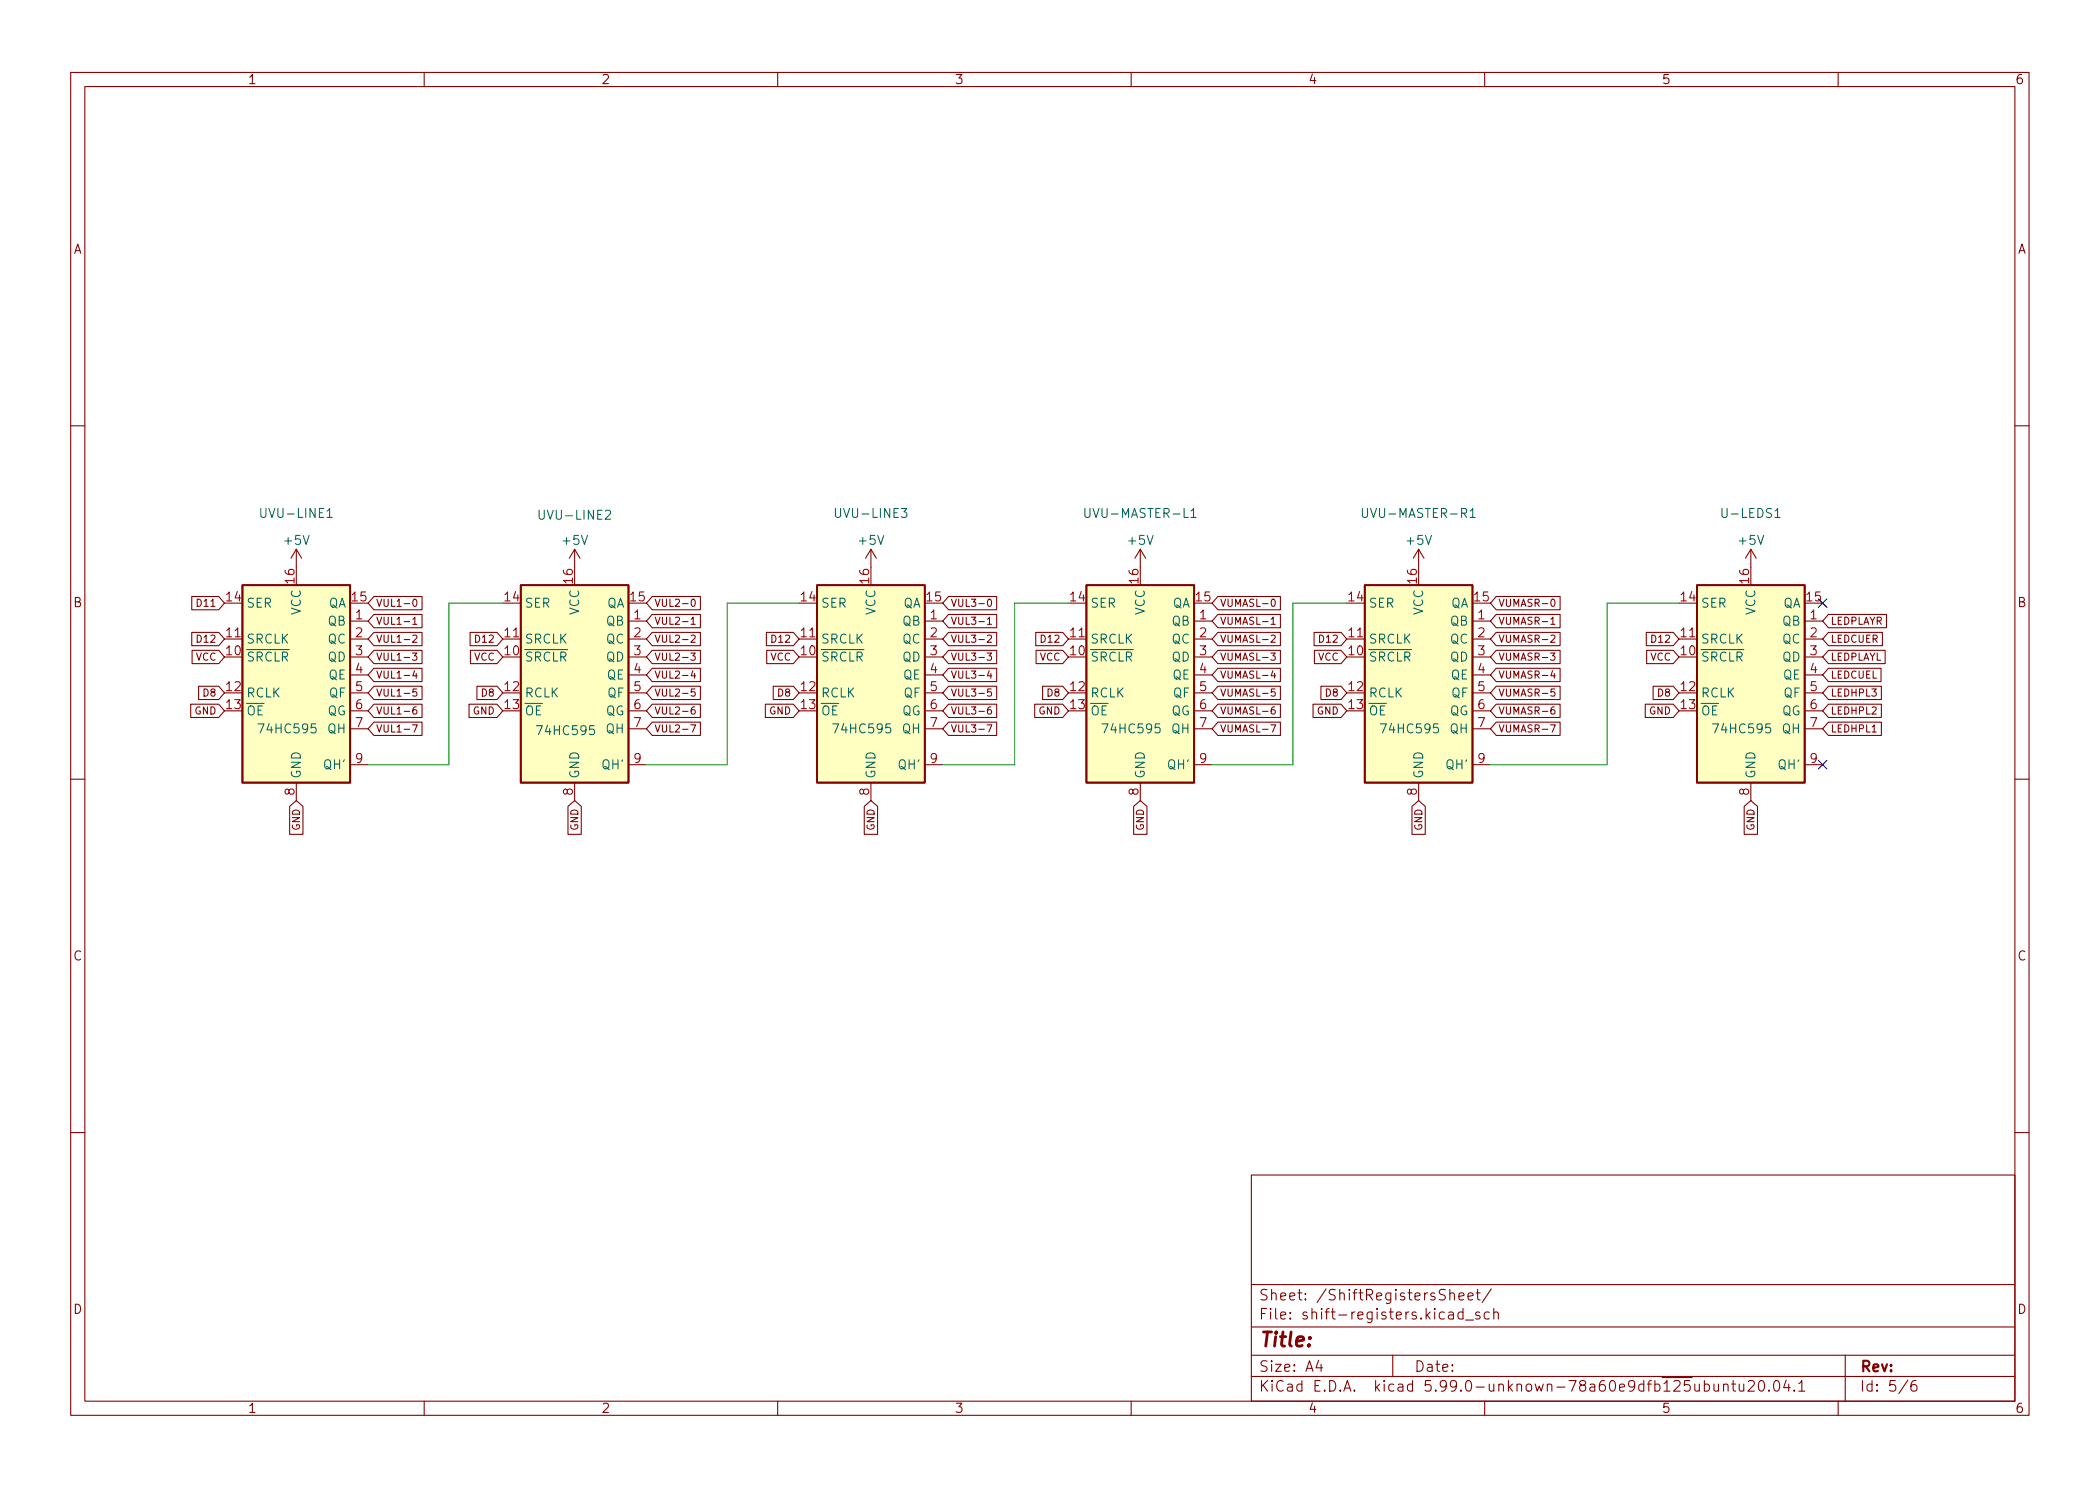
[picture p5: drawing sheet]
<svg xmlns="http://www.w3.org/2000/svg" width="297mm" height="210mm" viewBox="0 0 297 210" stroke-linecap="round" stroke-linejoin="round" font-family="sans-serif">
<g fill="none" stroke="#840000" stroke-width=".15">
<path d="M10 10.2h277v190.1h-277zM12 12.2h273v186.1h-273zM60 10.2v2M110 10.2v2M160 10.2v2M210 10.2v2M260 10.2v2M10 60.2h2M41.9 77.7v2.6M41.9 77.7l-.8 1.3M41.9 77.7l.8 1.3M81.3 77.7v2.6"/>
<path d="M81.3 77.7l-.8 1.3M81.3 77.7l.7 1.3M123.2 77.7v2.6M123.2 77.7l-.8 1.3M123.2 77.7l.8 1.3M161.3 77.7v2.6M161.3 77.7l-.8 1.3M161.3 77.7l.8 1.3M200.7 77.7v2.6M200.7 77.7l-.8 1.3M200.7 77.7l.7 1.3M247.6 77.7v2.6"/>
<path d="M247.6 77.7l-.7 1.3M247.6 77.7l.8 1.3M285 60.2h2M27 99.6h3.9l.8 1-.8 .9h-3.9zM27.1 89.5h3.8l.8 .9-.8 1h-3.8zM27.1 84.4h3.8l.8 .9-.8 1h-3.8zM27.2 92h3.7l.8 1-.8 .9h-3.7zM28.1 97.1h2.8l.8 .9-.8 1h-2.8zM31.7 90.4h2.6M49.5 87.9h2.6M49.5 90.4h2.6M49.5 93h2.6"/>
<path d="M49.5 95.5h2.6M49.5 98h2.6M52.9 92h6.8v1.9h-6.8l-.8-.9zM52.9 94.6h6.8v1.8h-6.8l-.8-.9zM52.9 89.5h6.8v1.9h-6.8l-.8-1zM52.9 86.9h6.8v1.9h-6.8l-.8-.9zM52.9 84.4h6.8v1.9h-6.8l-.8-1zM52.9 99.6h6.8v1.9h-6.8l-.8-.9zM52.9 97.1h6.8v1.9h-6.8l-.8-1zM58.3 92.4h.7l-.4 .4 .3 .1v.4l-.1 .1-.5-.1M58.4 90l.4-.1 .2 .3-.7 .7h.7M58.4 87.6l.3-.3v1"/>
<path d="M58.4 88.3h.6M58.5 84.9l.1-.1a.54 .54 0 0 1 .4 .5 .54 .54 0 0 1-.4 .5l-.1-.1-.1-.3zM58.6 94.9l-.2 .7h.6M58.9 95.3v.7M58.9 97.5h-.5v.5l.1-.1h.4l.1 .2-.1 .3-.1 .1-.4-.1M66.3 99.6h4l.8 1-.8 .9h-4zM66.5 89.5h3.8l.8 .9-.8 1h-3.8zM66.5 92h3.8l.8 1-.8 .9h-3.8zM67.5 97.1h2.8l.8 .9-.8 1h-2.8zM71.1 90.4h2.6M88.9 87.9h2.5M88.9 90.4h2.5"/>
<path d="M88.9 93h2.5M88.9 95.5h2.5M88.9 98h2.5M92.3 92h6.8v1.9h-6.8l-.9-.9zM92.3 94.6h6.8v1.8h-6.8l-.9-.9zM92.3 99.6h6.8v1.9h-6.8l-.9-.9zM92.3 97.1h6.8v1.9h-6.8l-.9-1zM92.3 89.5h6.8v1.9h-6.8l-.9-1zM92.3 86.9h6.8v1.9h-6.8l-.9-.9zM92.3 84.4h6.8v1.9h-6.8l-.9-1zM97.7 92.4h.6l-.3 .4 .3 .1v.4l-.2 .1-.4-.1M97.8 90l.3-.1 .2 .3-.6 .7h.6"/>
<path d="M97.8 87.6l.3-.3v1M97.8 88.3h.5M97.9 84.9l.1-.1a.54 .54 0 0 1 .4 .5 .54 .54 0 0 1-.4 .5l-.1-.1-.1-.3zM98 94.9l-.2 .7h.6M98.2 95.3v.7M98.3 97.5h-.5v.5l.1-.1h.3l.1 .2v.3l-.2 .1-.3-.1M108.3 99.6h3.9l.8 1-.8 .9h-3.9zM108.4 89.5h3.8l.8 .9-.8 1h-3.8zM108.5 92h3.7l.8 1-.8 .9h-3.7zM109.4 97.1h2.8l.8 .9-.8 1h-2.8zM113 90.4h2.6M130.8 87.9h2.5"/>
<path d="M130.8 90.4h2.5M130.8 93h2.5M130.8 95.5h2.5M130.8 98h2.5M134.2 99.6h6.8v1.9h-6.8l-.9-.9zM134.2 97.1h6.8v1.9h-6.8l-.9-1zM134.2 94.6h6.8v1.8h-6.8l-.9-.9zM134.2 92h6.8v1.9h-6.8l-.9-.9zM134.2 89.5h6.8v1.9h-6.8l-.9-1zM134.2 86.9h6.8v1.9h-6.8l-.9-.9zM134.2 84.4h6.8v1.9h-6.8l-.9-1zM139.6 92.4h.7l-.4 .4 .3 .1v.4l-.1 .1-.5-.1"/>
<path d="M139.7 90l.4-.1 .2 .3-.7 .7h.7M139.7 87.6l.3-.3v1M139.7 88.3h.6M139.8 84.9l.1-.1a.54 .54 0 0 1 .4 .5 .54 .54 0 0 1-.4 .5l-.1-.1-.1-.3zM139.9 94.9l-.2 .7h.6M140.2 95.3v.7M140.2 97.5h-.5v.5l.1-.1h.4l.1 .2-.1 .3-.1 .1-.4-.1M146.4 99.6h3.9l.8 1-.8 .9h-3.9zM146.5 89.5h3.8l.8 .9-.8 1h-3.8zM146.6 92h3.7l.8 1-.8 .9h-3.7zM147.5 97.1h2.8l.8 .9-.8 1h-2.8zM151.1 90.4h2.6"/>
<path d="M168.9 87.9h2.5M168.9 90.4h2.5M168.9 93h2.5M168.9 95.5h2.5M168.9 98h2.5M172.3 84.4h8.8v1.9h-8.8l-.9-1zM172.3 86.9h8.8v1.9h-8.8l-.9-.9zM172.3 89.5h8.8v1.9h-8.8l-.9-1zM172.3 92h8.8v1.9h-8.8l-.9-.9zM172.3 94.6h8.8v1.8h-8.8l-.9-.9zM172.3 97.1h8.8v1.9h-8.8l-.9-1zM172.3 99.6h8.8v1.9h-8.8l-.9-.9z"/>
<path d="M179.8 92.4h.6l-.4 .4 .3 .1v.4l-.1 .1-.4-.1M179.8 87.6l.3-.3v1M179.8 90l.4-.1 .2 .3-.6 .7h.6M179.8 88.3h.6M179.9 84.9l.1-.1a.54 .54 0 0 1 .4 .5 .54 .54 0 0 1-.4 .5l-.1-.1-.1-.3zM180 94.9l-.2 .7h.6M180.3 95.3v.7M180.3 97.5h-.4l-.1 .5 .1-.1h.4l.1 .2-.1 .3-.1 .1-.4-.1M185.7 99.6h4l.8 1-.8 .9h-4zM185.9 89.5h3.8l.8 .9-.8 1h-3.8zM185.9 92h3.8l.8 1-.8 .9h-3.8zM186.8 97.1h2.9l.8 .9-.8 1h-2.9z"/>
<path d="M190.5 90.4h2.5M208.3 87.9h2.5M208.3 90.4h2.5M208.3 93h2.5M208.3 95.5h2.5M208.3 98h2.5M211.6 84.4h9.1v1.9h-9.1l-.8-1zM211.6 94.6h9.1v1.8h-9.1l-.8-.9zM211.6 92h9.1v1.9h-9.1l-.8-.9zM211.6 89.5h9.1v1.9h-9.1l-.8-1zM211.6 86.9h9.1v1.9h-9.1l-.8-.9zM211.6 99.6h9.1v1.9h-9.1l-.8-.9z"/>
<path d="M211.6 97.1h9.1v1.9h-9.1l-.8-1zM219.3 92.4h.6l-.3 .4 .3 .1v.4l-.1 .1-.5-.1M219.4 90l.4-.1 .1 .3-.6 .7h.6M219.4 87.6l.3-.3v1M219.4 88.3h.5M219.5 84.9l.1-.1a.54 .54 0 0 1 .4 .5 .54 .54 0 0 1-.4 .5l-.1-.1-.1-.3zM219.6 94.9l-.2 .7h.6M219.8 95.3v.7M219.9 97.5h-.5v.5l.1-.1h.3l.1 .2v.3l-.1 .1-.4-.1M232.7 99.6h4l.8 1-.8 .9h-4zM232.9 89.5h3.8l.8 .9-.8 1h-3.8zM232.9 92h3.8l.8 1-.8 .9h-3.8z"/>
<path d="M233.8 97.1h2.9l.8 .9-.8 1h-2.9zM237.5 90.4h2.5M255.3 87.9h2.5M255.3 90.4h2.5M255.3 93h2.5M255.3 95.5h2.5M255.3 98h2.5M258.6 97.1h7.5v1.9h-7.5l-.8-1zM258.6 89.5h7.7v1.9h-7.7l-.8-1zM258.6 86.9h8.2v1.9h-8.2l-.8-.9zM258.6 99.6h7.5v1.9h-7.5l-.8-.9zM258.6 94.6h7.5v1.8h-7.5l-.8-.9z"/>
<path d="M258.6 92h8v1.9h-8l-.8-.9zM10 110.2h2M41 114.1l.9-.8 1 .8v4h-1.9zM41.9 110.7v2.6M49.5 100.6h2.6M49.5 103.1h2.6M49.5 108.2h2.6M52.9 102.2h6.8v1.9h-6.8l-.8-1zM58.3 102.6h.7l-.4 1M58.9 100l-.3 .1a.68 .68 0 0 0 0 .9l.3-.1 .1-.3-.2-.2h-.2l-.2 .2M80.3 114.1l1-.8 .9 .8v4h-1.9zM81.3 110.7v2.6"/>
<path d="M88.9 100.6h2.5M88.9 103.1h2.5M88.9 108.2h2.5M92.3 102.2h6.8v1.9h-6.8l-.9-1zM97.7 102.6h.7l-.4 1M98.2 100l-.2 .1a.68 .68 0 0 0 0 .9l.3-.1v-.3l-.2-.2h-.1l-.2 .2M122.2 114.1l1-.8 .9 .8v4h-1.9zM123.2 110.7v2.6M130.8 100.6h2.5M130.8 103.1h2.5M130.8 108.2h2.5M134.2 102.2h6.8v1.9h-6.8l-.9-1z"/>
<path d="M139.6 102.6h.7l-.4 1M140.2 100l-.3 .1a.68 .68 0 0 0 0 .9l.3-.1 .1-.3-.2-.2h-.2l-.2 .2M160.3 114.1l1-.8 .9 .8v4h-1.9zM161.3 110.7v2.6M168.9 100.6h2.5M168.9 103.1h2.5M168.9 108.2h2.5M172.3 102.2h8.8v1.9h-8.8l-.9-1zM179.8 102.6h.6l-.4 1M180.3 100l-.3 .1a.68 .68 0 0 0 0 .9l.3-.1 .1-.3-.2-.2h-.2l-.2 .2M199.7 114.1l1-.8 .9 .8v4h-1.9zM200.7 110.7v2.6"/>
<path d="M208.3 100.6h2.5M208.3 103.1h2.5M208.3 108.2h2.5M211.6 102.2h9.1v1.9h-9.1l-.8-1zM219.3 102.6h.7l-.4 1M219.8 100l-.2 .1a.68 .68 0 0 0 0 .9l.3-.1v-.3l-.1-.2h-.2l-.2 .2M246.7 114.1l.9-.8 1 .8v4h-1.9zM247.6 110.7v2.6M255.3 100.6h2.5M255.3 103.1h2.5M255.3 108.2h2.5M258.6 102.2h7.5v1.9h-7.5l-.8-1z"/>
<path d="M264.8 103.6h.6M285 110.2h2M10 160.2h2M177 166.3h108v32h-108zM285 160.2h2M60 198.3v2M110 198.3v2M160 198.3v2M177 194.8h108M177 191.8h108M177 187.8h108M177 181.8h108"/>
<path d="M186.5 192.5l-.4 1h1M186.9 193v1M197 191.8v3M204.9 185.7l.2-.1 .4 .1 .1 .9M205.1 183.1a.37 .37 0 0 1 .6 0v.8M205.1 182.4v1.5M205.6 186l-.5 .1a.29 .29 0 0 0-.2 .2 .29 .29 0 0 0 .2 .3h.5M206.4 183.4l.7-.1-.1-.3-.4-.1-.2 .2v.8h.2h.4M206.9 185.7l-.4-.1-.3 .3v.4l.2 .3h.1h.4M206.9 185.1v1.5M207.3 186.8h1.1M207.6 183.4l.8-.1-.1-.3-.4-.1-.3 .2 .1 .8h.2h.4"/>
<path d="M208.8 182.9h.6M209 182.4v1.3l.1 .2h.3M209.3 185.7l-.4-.1-.2 .2 .1 .3 .5 .1 .1 .1-.1 .3h-.2h-.4M210 198.3v2M210.6 185.7l-.4-.1-.3 .3v.4l.2 .3h.1h.4M210.9 182.4l-1.3 1.9M211.3 185.8a.37 .37 0 0 1 .6 0v.8M211.3 185.1v1.5M243.8 196a.37 .37 0 0 1 .6 0v.8M243.8 195.8v1M244.9 195.8h.6M245.1 195.3v1.3l.1 .2h.3"/>
<path d="M246 195.8l.1 1a.41 .41 0 0 0 .5-.1M246.6 195.8v1M247.3 195.5l.2-.2 .5 .1a.41 .41 0 0 1 .1 .6l-.9 .8h.9M248.9 195.4a.36 .36 0 0 1 .6 .2 .77 .77 0 0 1-.4 1.2 1 1 0 0 1-.2-1.4zM250.2 196.7l.1 .1h-.1h-.1l.1-.1v.1M251.1 195.4a.36 .36 0 0 1 .5 .2 .77 .77 0 0 1-.4 1.2 1 1 0 0 1-.1-1.4zM252.6 195.3l-.3 1h.9M253 195.8v1M253.8 196.7l.1 .1h-.1h-.1l.1-.1v.1M254.4 195.8l.5-.5v1.5M254.4 196.8h.9M260 198.3v2"/>
<path d="M261 191.8v6.5M269.9 195.3l-1.3 1.9M271 195.3a.6 .6 0 0 0-.7 .7v.5l.1 .3h.5l.2-.1 .1-.5-.2-.2-.4-.1-.3 .3"/>
</g>
<g fill="#ffffc2" stroke="#ffffc2" stroke-width=".14">
<path d="M73.7 82.8h15.2v27.9h-15.2z"/>
<path d="M115.6 82.8h15.2v27.9h-15.2z"/>
<path d="M240 82.8h15.3v27.9h-15.3z"/>
<path d="M193 82.8h15.3v27.9h-15.3z"/>
<path d="M34.3 82.8h15.2v27.9h-15.2z"/>
<path d="M153.7 82.8h15.2v27.9h-15.2z"/>
</g>
<path d="M34.3 82.8h15.2v27.9h-15.2zM73.7 82.8h15.2v27.9h-15.2zM115.6 82.8h15.2v27.9h-15.2zM153.7 82.8h15.2v27.9h-15.2zM193 82.8h15.3v27.9h-15.3zM240 82.8h15.3v27.9h-15.3z" fill="none" stroke="#840000" stroke-width=".25"/>
<path d="M46.3 73.2h.7M153.5 71.9v1.1l.2 .2h.4l.1-.2v-1.1M168.5 72.3l.3-.4v1.3M168.5 73.2h.7M192.7 71.9v1.1l.2 .2h.4l.1-.2v-1.1M207.9 72.3l.4-.4v1.3M207.9 73.2h.8M251.1 73.2h.7" fill="none" stroke="#006464" stroke-width=".15"/>
<path d="M71.1 85.3h-7.6v22.9h-11.4M113 85.3h-10.1v22.9h-11.5M151.1 85.3h-7.6v22.9h-10.2M190.5 85.3h-7.6v22.9h-11.5M237.5 85.3h-10.2v22.9h-16.5" fill="none" stroke="#009600" stroke-width=".15"/>
<path d="M257.2 84.7l1.2 1.2M258.4 84.7l-1.2 1.2M257.2 107.6l1.2 1.2M258.4 107.6l-1.2 1.2" fill="none" stroke="#000084" stroke-width=".15"/>
<text font-size="2.8" fill="#840000" x="178" y="190.6">Title:</text>
<g font-size="2.1" fill="#840000">
<text x="178" y="184">Sheet: /ShiftRegistersSheet/</text>
<text x="178" y="186.7">File: shift-registers.kicad_sch</text>
<text x="178" y="196.9">KiCad E.D.A. kicad 5.99.0-unknown-78a60e9dfb~125~ubuntu20.04.1</text>
<text x="178" y="194.1">Size: A4</text>
<text x="200" y="194.1">Date:</text>
<text x="263" y="194.1">Rev:</text>
<text x="263" y="196.9">Id: 5/6</text>
</g>
<g font-size="1.8" fill="#840000">
<text x="35" y="11.9">1</text>
<text x="85" y="11.9">2</text>
<text x="135" y="11.9">3</text>
<text x="185" y="11.9">4</text>
<text x="235" y="11.9">5</text>
<text x="285" y="11.9">6</text>
<text x="10.3" y="35.9">A</text>
<text x="285.3" y="35.9">A</text>
<text x="10.3" y="85.9">B</text>
<text x="285.3" y="85.9">B</text>
<text x="10.3" y="135.9">C</text>
<text x="285.3" y="135.9">C</text>
<text x="10.3" y="185.9">D</text>
<text x="285.3" y="185.9">D</text>
<text x="35" y="199.9">1</text>
<text x="85" y="199.9">2</text>
<text x="135" y="199.9">3</text>
<text x="185" y="199.9">4</text>
<text x="235" y="199.9">5</text>
<text x="285" y="199.9">6</text>
</g>
<g font-size="1.8" fill="#006464">
<text x="37.2" y="73.3">UVU-LINE1</text>
<text x="40.3" y="77.1">+5V</text>
<text x="76.6" y="73.5">UVU-LINE2</text>
<text x="79.7" y="77.1">+5V</text>
<text x="118.5" y="73.3">UVU-LINE3</text>
<text x="121.6" y="77.1">+5V</text>
<text x="154.1" y="73.3">UVU-MASTER-L1</text>
<text x="159.7" y="77.1">+5V</text>
<text x="193.3" y="73.3">UVU-MASTER-R1</text>
<text x="199.1" y="77.1">+5V</text>
<text x="243.9" y="73.3">U-LEDS1</text>
<text x="246.1" y="77.1">+5V</text>
<text x="34.8" y="86">SER</text>
<text x="42.5" y="87" transform="rotate(-90 42.5 87)">VCC</text>
<text x="46.4" y="88.5">QB</text>
<text x="46.4" y="86">QA</text>
<text x="74.2" y="86">SER</text>
<text x="81.9" y="87" transform="rotate(-90 81.9 87)">VCC</text>
<text x="85.7" y="88.5">QB</text>
<text x="85.7" y="86">QA</text>
<text x="116.1" y="86">SER</text>
<text x="123.8" y="87" transform="rotate(-90 123.8 87)">VCC</text>
<text x="127.6" y="88.5">QB</text>
<text x="127.6" y="86">QA</text>
<text x="154.2" y="86">SER</text>
<text x="161.9" y="87" transform="rotate(-90 161.9 87)">VCC</text>
<text x="165.7" y="88.5">QB</text>
<text x="165.7" y="86">QA</text>
<text x="193.5" y="86">SER</text>
<text x="201.3" y="87" transform="rotate(-90 201.3 87)">VCC</text>
<text x="205.1" y="88.5">QB</text>
<text x="205.1" y="86">QA</text>
<text x="240.5" y="86">SER</text>
<text x="248.3" y="87" transform="rotate(-90 248.3 87)">VCC</text>
<text x="252.1" y="88.5">QB</text>
<text x="252.1" y="86">QA</text>
<text x="34.8" y="93.6">~SRCLR</text>
<text x="34.8" y="91.1">SRCLK</text>
<text x="46.4" y="91.1">QC</text>
<text x="46.4" y="93.6">QD</text>
<text x="74.2" y="93.6">~SRCLR</text>
<text x="74.2" y="91.1">SRCLK</text>
<text x="85.7" y="91.1">QC</text>
<text x="85.7" y="93.6">QD</text>
<text x="116.1" y="93.6">~SRCLR</text>
<text x="116.1" y="91.1">SRCLK</text>
<text x="127.6" y="91.1">QC</text>
<text x="127.6" y="93.6">QD</text>
<text x="154.2" y="93.6">~SRCLR</text>
<text x="154.2" y="91.1">SRCLK</text>
<text x="165.7" y="91.1">QC</text>
<text x="165.7" y="93.6">QD</text>
<text x="193.5" y="93.6">~SRCLR</text>
<text x="193.5" y="91.1">SRCLK</text>
<text x="205.1" y="91.1">QC</text>
<text x="205.1" y="93.6">QD</text>
<text x="240.5" y="93.6">~SRCLR</text>
<text x="240.5" y="91.1">SRCLK</text>
<text x="252.1" y="91.1">QC</text>
<text x="252.1" y="93.6">QD</text>
<text x="34.8" y="98.7">RCLK</text>
<text x="34.8" y="101.2">~OE</text>
<text x="46.3" y="101.2">QG</text>
<text x="46.5" y="96.1">QE</text>
<text x="46.6" y="98.7">QF</text>
<text x="74.2" y="98.7">RCLK</text>
<text x="74.2" y="101.2">~OE</text>
<text x="85.6" y="101.2">QG</text>
<text x="85.8" y="96.1">QE</text>
<text x="85.9" y="98.7">QF</text>
<text x="116.1" y="98.7">RCLK</text>
<text x="116.1" y="101.2">~OE</text>
<text x="127.5" y="101.2">QG</text>
<text x="127.7" y="96.1">QE</text>
<text x="127.8" y="98.7">QF</text>
<text x="154.2" y="98.7">RCLK</text>
<text x="154.2" y="101.2">~OE</text>
<text x="165.6" y="101.2">QG</text>
<text x="165.8" y="96.1">QE</text>
<text x="165.9" y="98.7">QF</text>
<text x="193.5" y="98.7">RCLK</text>
<text x="193.5" y="101.2">~OE</text>
<text x="205" y="101.2">QG</text>
<text x="205.2" y="96.1">QE</text>
<text x="205.3" y="98.7">QF</text>
<text x="240.5" y="98.7">RCLK</text>
<text x="240.5" y="101.2">~OE</text>
<text x="252" y="101.2">QG</text>
<text x="252.2" y="96.1">QE</text>
<text x="252.3" y="98.7">QF</text>
<text x="36.9" y="103.8">74HC595</text>
<text x="46.4" y="103.8">QH</text>
<text x="76.3" y="104">74HC595</text>
<text x="85.7" y="103.8">QH</text>
<text x="118.2" y="103.8">74HC595</text>
<text x="127.6" y="103.8">QH</text>
<text x="156.3" y="103.8">74HC595</text>
<text x="165.7" y="103.8">QH</text>
<text x="195.7" y="103.8">74HC595</text>
<text x="205.1" y="103.8">QH</text>
<text x="242.6" y="103.8">74HC595</text>
<text x="252.1" y="103.8">QH</text>
<text x="42.5" y="110.2" transform="rotate(-90 42.5 110.2)">GND</text>
<text x="45.9" y="108.8">QH'</text>
<text x="81.9" y="110.2" transform="rotate(-90 81.9 110.2)">GND</text>
<text x="85.3" y="108.8">QH'</text>
<text x="123.8" y="110.2" transform="rotate(-90 123.8 110.2)">GND</text>
<text x="127.2" y="108.8">QH'</text>
<text x="161.9" y="110.2" transform="rotate(-90 161.9 110.2)">GND</text>
<text x="165.3" y="108.8">QH'</text>
<text x="201.3" y="110.2" transform="rotate(-90 201.3 110.2)">GND</text>
<text x="204.7" y="108.8">QH'</text>
<text x="248.3" y="110.2" transform="rotate(-90 248.3 110.2)">GND</text>
<text x="251.7" y="108.8">QH'</text>
</g>
<g font-size="1.8" fill="#a90000">
<text x="41.7" y="82.5" transform="rotate(-90 41.7 82.5)">16</text>
<text x="81" y="82.5" transform="rotate(-90 81 82.5)">16</text>
<text x="122.9" y="82.5" transform="rotate(-90 122.9 82.5)">16</text>
<text x="161" y="82.5" transform="rotate(-90 161 82.5)">16</text>
<text x="200.4" y="82.5" transform="rotate(-90 200.4 82.5)">16</text>
<text x="247.4" y="82.5" transform="rotate(-90 247.4 82.5)">16</text>
<text x="32" y="85.1">14</text>
<text x="49.8" y="85.1">15</text>
<text x="50.3" y="87.6">1</text>
<text x="71.4" y="85.1">14</text>
<text x="89.2" y="85.1">15</text>
<text x="89.7" y="87.6">1</text>
<text x="113.3" y="85.1">14</text>
<text x="131.1" y="85.1">15</text>
<text x="131.6" y="87.6">1</text>
<text x="151.4" y="85.1">14</text>
<text x="169.2" y="85.1">15</text>
<text x="169.7" y="87.6">1</text>
<text x="190.8" y="85.1">14</text>
<text x="208.6" y="85.1">15</text>
<text x="209.1" y="87.6">1</text>
<text x="237.8" y="85.1">14</text>
<text x="255.6" y="85.1">15</text>
<text x="256" y="87.6">1</text>
<text x="32" y="92.7">10</text>
<text x="32" y="90.2">11</text>
<text x="50.3" y="90.2">2</text>
<text x="50.3" y="92.7">3</text>
<text x="50.3" y="95.2">4</text>
<text x="71.4" y="92.7">10</text>
<text x="71.4" y="90.2">11</text>
<text x="89.7" y="90.2">2</text>
<text x="89.7" y="92.7">3</text>
<text x="89.7" y="95.2">4</text>
<text x="113.3" y="92.7">10</text>
<text x="113.3" y="90.2">11</text>
<text x="131.6" y="90.2">2</text>
<text x="131.6" y="92.7">3</text>
<text x="131.6" y="95.2">4</text>
<text x="151.4" y="92.7">10</text>
<text x="151.4" y="90.2">11</text>
<text x="169.7" y="90.2">2</text>
<text x="169.7" y="92.7">3</text>
<text x="169.7" y="95.2">4</text>
<text x="190.8" y="92.7">10</text>
<text x="190.8" y="90.2">11</text>
<text x="209.1" y="90.2">2</text>
<text x="209.1" y="92.7">3</text>
<text x="209.1" y="95.2">4</text>
<text x="237.8" y="92.7">10</text>
<text x="237.8" y="90.2">11</text>
<text x="256" y="90.2">2</text>
<text x="256" y="92.7">3</text>
<text x="256" y="95.2">4</text>
<text x="32" y="97.8">12</text>
<text x="32" y="100.3">13</text>
<text x="50.3" y="97.8">5</text>
<text x="50.3" y="100.3">6</text>
<text x="71.4" y="97.8">12</text>
<text x="71.4" y="100.3">13</text>
<text x="89.7" y="97.8">5</text>
<text x="89.7" y="100.3">6</text>
<text x="113.3" y="97.8">12</text>
<text x="113.3" y="100.3">13</text>
<text x="131.6" y="97.8">5</text>
<text x="131.6" y="100.3">6</text>
<text x="151.4" y="97.8">12</text>
<text x="151.4" y="100.3">13</text>
<text x="169.7" y="97.8">5</text>
<text x="169.7" y="100.3">6</text>
<text x="190.8" y="97.8">12</text>
<text x="190.8" y="100.3">13</text>
<text x="209.1" y="97.8">5</text>
<text x="209.1" y="100.3">6</text>
<text x="237.8" y="97.8">12</text>
<text x="237.8" y="100.3">13</text>
<text x="256" y="97.8">5</text>
<text x="256" y="100.3">6</text>
<text x="50.3" y="102.9">7</text>
<text x="50.3" y="107.9">9</text>
<text x="89.7" y="102.9">7</text>
<text x="89.7" y="107.9">9</text>
<text x="131.6" y="102.9">7</text>
<text x="131.6" y="107.9">9</text>
<text x="169.7" y="102.9">7</text>
<text x="169.7" y="107.9">9</text>
<text x="209.1" y="102.9">7</text>
<text x="209.1" y="107.9">9</text>
<text x="256" y="102.9">7</text>
<text x="256" y="107.9">9</text>
<text x="41.7" y="112.5" transform="rotate(-90 41.7 112.5)">8</text>
<text x="81" y="112.5" transform="rotate(-90 81 112.5)">8</text>
<text x="122.9" y="112.5" transform="rotate(-90 122.9 112.5)">8</text>
<text x="161" y="112.5" transform="rotate(-90 161 112.5)">8</text>
<text x="200.4" y="112.5" transform="rotate(-90 200.4 112.5)">8</text>
<text x="247.4" y="112.5" transform="rotate(-90 247.4 112.5)">8</text>
</g>
<g font-size="1.4" fill="#840000">
<text x="28.1" y="85.8">D11</text>
<text x="53.1" y="88.4">VUL1-1</text>
<text x="53.1" y="85.8">VUL1-0</text>
<text x="92.5" y="88.4">VUL2-1</text>
<text x="92.5" y="85.8">VUL2-0</text>
<text x="134.4" y="88.4">VUL3-1</text>
<text x="134.4" y="85.8">VUL3-0</text>
<text x="172.5" y="85.8">VUMASL-0</text>
<text x="172.5" y="88.4">VUMASL-1</text>
<text x="211.9" y="85.8">VUMASR-0</text>
<text x="211.9" y="88.4">VUMASR-1</text>
<text x="258.9" y="88.4">LEDPLAYR</text>
<text x="27.7" y="93.5">VCC</text>
<text x="28.1" y="90.9">D12</text>
<text x="53.1" y="93.5">VUL1-3</text>
<text x="53.1" y="90.9">VUL1-2</text>
<text x="67.1" y="93.5">VCC</text>
<text x="67.5" y="90.9">D12</text>
<text x="92.5" y="93.5">VUL2-3</text>
<text x="92.5" y="90.9">VUL2-2</text>
<text x="109" y="93.5">VCC</text>
<text x="109.4" y="90.9">D12</text>
<text x="134.4" y="93.5">VUL3-3</text>
<text x="134.4" y="90.9">VUL3-2</text>
<text x="147.1" y="93.5">VCC</text>
<text x="147.5" y="90.9">D12</text>
<text x="172.5" y="90.9">VUMASL-2</text>
<text x="172.5" y="93.5">VUMASL-3</text>
<text x="186.4" y="93.5">VCC</text>
<text x="186.8" y="90.9">D12</text>
<text x="211.9" y="93.5">VUMASR-3</text>
<text x="211.9" y="90.9">VUMASR-2</text>
<text x="233.4" y="93.5">VCC</text>
<text x="233.8" y="90.9">D12</text>
<text x="258.9" y="90.9">LEDCUER</text>
<text x="258.9" y="93.5">LEDPLAYL</text>
<text x="27.5" y="101.1">GND</text>
<text x="28.9" y="98.5">D8</text>
<text x="53.1" y="96">VUL1-4</text>
<text x="53.1" y="101.1">VUL1-6</text>
<text x="53.1" y="98.5">VUL1-5</text>
<text x="66.9" y="101.1">GND</text>
<text x="68.2" y="98.5">D8</text>
<text x="92.5" y="96">VUL2-4</text>
<text x="92.5" y="101.1">VUL2-6</text>
<text x="92.5" y="98.5">VUL2-5</text>
<text x="108.8" y="101.1">GND</text>
<text x="110.2" y="98.5">D8</text>
<text x="134.4" y="101.1">VUL3-6</text>
<text x="134.4" y="98.5">VUL3-5</text>
<text x="134.4" y="96">VUL3-4</text>
<text x="146.9" y="101.1">GND</text>
<text x="148.3" y="98.5">D8</text>
<text x="172.5" y="96">VUMASL-4</text>
<text x="172.5" y="98.5">VUMASL-5</text>
<text x="172.5" y="101.1">VUMASL-6</text>
<text x="186.3" y="101.1">GND</text>
<text x="187.6" y="98.5">D8</text>
<text x="211.9" y="96">VUMASR-4</text>
<text x="211.9" y="101.1">VUMASR-6</text>
<text x="211.9" y="98.5">VUMASR-5</text>
<text x="233.3" y="101.1">GND</text>
<text x="234.6" y="98.5">D8</text>
<text x="258.9" y="98.5">LEDHPL3</text>
<text x="258.9" y="101.1">LEDHPL2</text>
<text x="258.9" y="96">LEDCUEL</text>
<text x="53.1" y="103.6">VUL1-7</text>
<text x="92.5" y="103.6">VUL2-7</text>
<text x="134.4" y="103.6">VUL3-7</text>
<text x="172.5" y="103.6">VUMASL-7</text>
<text x="211.9" y="103.6">VUMASR-7</text>
<text x="258.9" y="103.6">LEDHPL1</text>
<text x="42.4" y="117.5" transform="rotate(-90 42.4 117.5)">GND</text>
<text x="81.8" y="117.5" transform="rotate(-90 81.8 117.5)">GND</text>
<text x="123.7" y="117.5" transform="rotate(-90 123.7 117.5)">GND</text>
<text x="161.8" y="117.5" transform="rotate(-90 161.8 117.5)">GND</text>
<text x="201.2" y="117.5" transform="rotate(-90 201.2 117.5)">GND</text>
<text x="248.2" y="117.5" transform="rotate(-90 248.2 117.5)">GND</text>
</g>
</svg>
